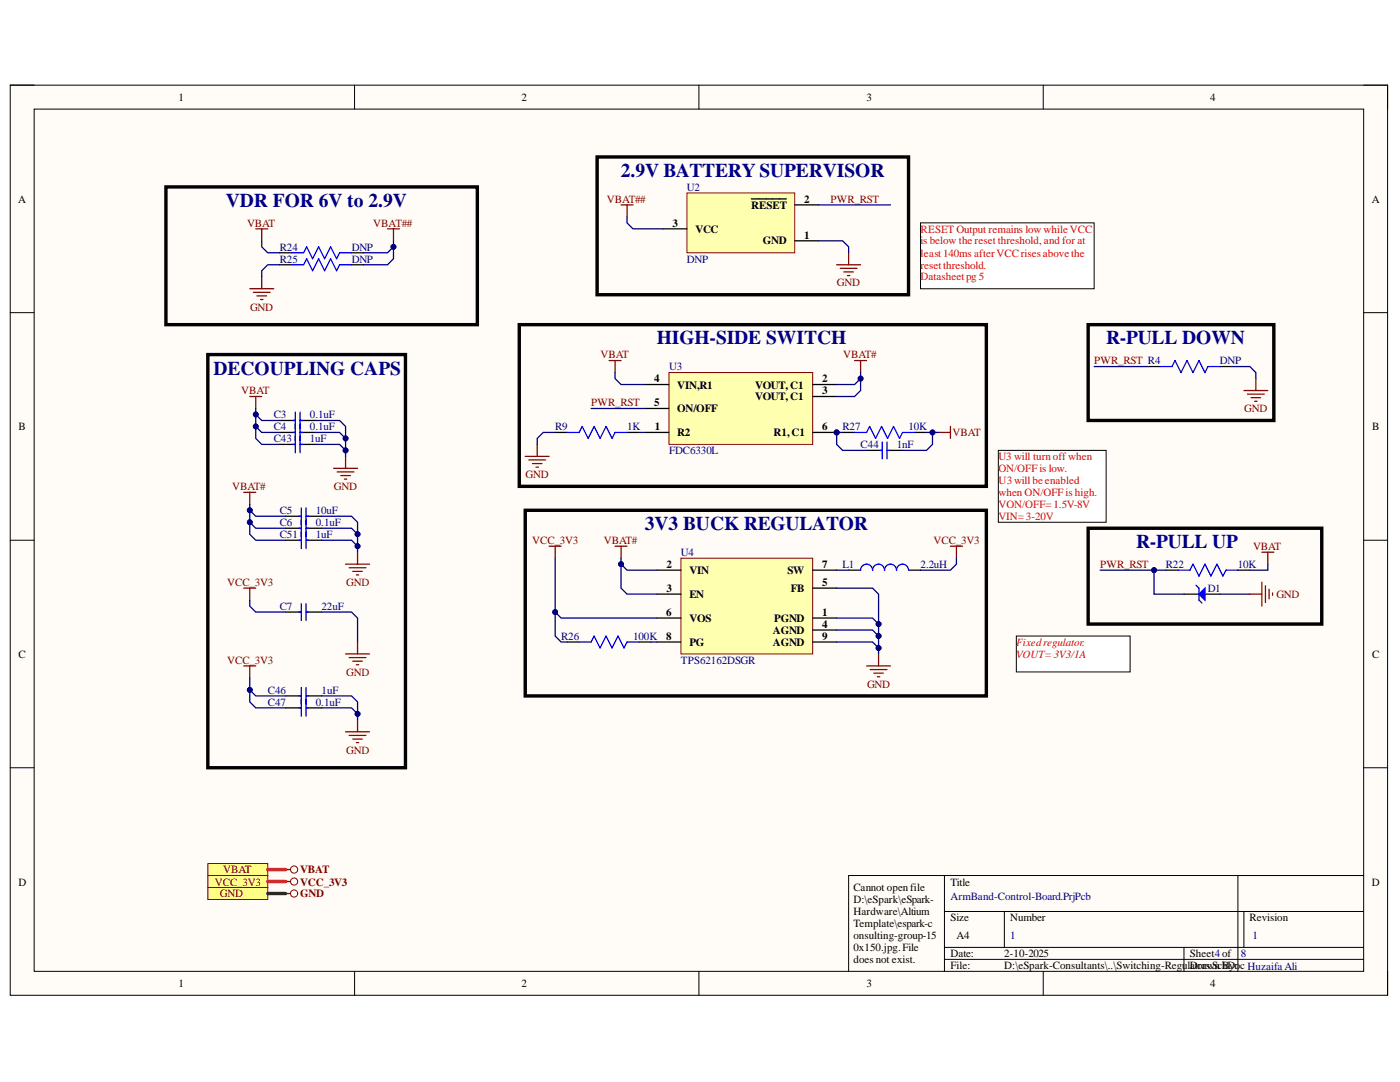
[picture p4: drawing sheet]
<svg xmlns="http://www.w3.org/2000/svg" width="279mm" height="216mm" viewBox="0 0 279 216" stroke-linecap="round" stroke-linejoin="round" font-family="sans-serif">
<path d="M2 17h274.9v181.6h-274.9z" fill-rule="evenodd" fill="#fffcf8"/>
<path d="M2 17h274.9v181.6h-274.9z" fill="none" stroke="#000" stroke-width=".2"/>
<path d="M6.8 21.8h265.3v172h-265.3z" fill-rule="evenodd" fill="#fffcf8"/>
<g fill="none" stroke="#000" stroke-width=".2">
<path d="M2 17h4.8M70.8 17v4.8M139.5 17v4.8M208.2 17v4.8M272.1 17h4.8v4.8M6.8 21.8h265.3v172h-265.3zM2 62.4h4.8M272.1 62.4h4.8M2 107.8h4.8M272.1 107.8h4.8M2 153.2h4.8M272.1 153.2h4.8"/>
<path d="M188.5 174.7v19.1M247.1 174.7v19.1M272.1 174.7h-102.7v19.1M70.8 193.8v4.8M139.5 193.8v4.8M188.5 181.9h83.6M188.5 189h83.6M188.5 191.4h83.6M200.4 181.9v7.1M208.2 193.8v4.8M236.3 189v4.8M248.2 181.9v7.1"/>
<path d="M276.9 193.8v4.8"/>
</g>
<g fill="none" stroke="#800000" stroke-width=".25">
<path d="M123.9 40.9h2.4M125.1 40.9v2.4M167 52.8h4.8M167.7 53.5h3.3M168.4 54.3h1.9M169.1 55h.5M169.4 50.4v2.4M49.8 79.1h2.4M51 79.1v2.4M121.6 71.9h2.3M122.7 71.9v2.4M170.6 71.9h2.3"/>
<path d="M171.8 71.9v2.4M248.2 77.9h4.8M249 78.6h3.3M249.7 79.4h1.9M250.6 75.5v2.4M48.6 98.2h2.4M49.8 98.2v2.4M66.6 93.5h4.8M67.3 94.2h3.3M68 94.9h1.9M68.7 95.6h.5M69 91.1v2.4"/>
<path d="M104.8 91.1h4.8M105.5 91.8h3.4M106.3 92.5h1.9M107 93.2h.5M107.2 88.7v2.4M250.4 80.1h.5M48.6 117.4h2.4M49.8 117.4v2.3M69 112.6h4.7M69.7 113.3h3.3M70.4 114h1.9M71.1 114.7h.5"/>
<path d="M71.4 110.2v2.4M69 130.5h4.7M69.7 131.2h3.3M70.4 131.9h1.9M71.1 132.6h.5M71.4 128.1v2.4"/>
</g>
<path d="M229.1 73.1h2.4M243.5 73.1h2.4M55.8 83.9h3.1M55.8 86.3h3.1M59.9 83.9h3.1M59.9 86.3h3.1M57 103h3.1M57 105.4h3.1M61.1 103h3.1M61.1 105.4h3.1" fill="none" stroke="#000" stroke-width=".25"/>
<g fill="none" stroke="#00f" stroke-width=".25">
<path d="M231.5 73.1h2.4l.6-1.2 1.2 2.4 1.2-2.4 1.2 2.4 1.2-2.4 1.2 2.4 .6-1.2h2.4M58.4 83.9h.5M58.4 86.3h.5M58.9 82.2v5.8M59.9 82.2v5.8M59.9 83.9h.5M59.9 86.3h.5M59.6 103h.5M59.6 105.4h.5M60.1 101.3v5.8M61.1 101.3v5.8M61.1 103h.5"/>
<path d="M61.1 105.4h.5"/>
</g>
<path d="M119.2 31.3h62.1v27.5h-62.1zM41.5 70.8h39.4v82.4h-39.4zM103.6 64.8h93.2v32.2h-93.2z" fill="none" stroke="#000" stroke-width=".68"/>
<path d="M41.5 174.7h11.9v2.4h-11.9z" fill-rule="evenodd" fill="#ffff80"/>
<path d="M41.5 174.7h11.9v2.4h-11.9z" fill="none" stroke="#800000" stroke-width=".2"/>
<path d="M41.5 177.1h11.9v2.4h-11.9z" fill-rule="evenodd" fill="#ffff80"/>
<g fill="none" stroke="#800000" stroke-width=".2">
<path d="M41.5 177.1h11.9v2.4h-11.9z"/>
<circle cx="58.7" cy="175.9" r=".72"/>
<circle cx="58.7" cy="178.3" r=".72"/>
</g>
<path d="M57 175.9h1M57 178.3h1" fill="none" stroke="#800000" stroke-width=".25"/>
<path d="M41.5 172.3h11.9v2.4h-11.9z" fill-rule="evenodd" fill="#ffff80"/>
<g fill="none" stroke="#800000" stroke-width=".2">
<path d="M41.5 172.3h11.9v2.4h-11.9z"/>
<circle cx="58.7" cy="173.5" r=".72"/>
</g>
<path d="M48.6 132.9h2.4M49.8 132.9v2.4M69 146h4.7M69.7 146.7h3.3M70.4 147.5h1.9M71.1 148.2h.5M71.4 143.6v2.4M57 173.5h1" fill="none" stroke="#800000" stroke-width=".25"/>
<path d="M217.2 64.8h37v19.1h-37z" fill="none" stroke="#000" stroke-width=".68"/>
<path d="M57 138.9h3.1M61.1 138.9h3.1M57 141.2h3.1M61.1 141.2h3.1" fill="none" stroke="#000" stroke-width=".25"/>
<path d="M59.6 138.9h.5M60.1 137.2v5.7M61.1 137.2v5.7M61.1 138.9h.5M59.6 141.2h.5M61.1 141.2h.5" fill="none" stroke="#00f" stroke-width=".25"/>
<path d="M137.1 38.5h21.5v11.9h-21.5z" fill-rule="evenodd" fill="#ffffb0"/>
<path d="M137.1 38.5h21.5v11.9h-21.5z" fill="none" stroke="#800000" stroke-width=".2"/>
<path d="M149.9 39.7h7M132.3 45.7h4.8M158.6 48.1h4.8M158.6 40.9h4.8" fill="none" stroke="#000" stroke-width=".25"/>
<path d="M122.7 109h2.4M123.9 109v2.4M189.7 109h2.4M190.9 109v2.4M172.9 132.9h4.8M173.7 133.6h3.3M174.4 134.3h1.9M175.1 135h.5M175.3 130.5v2.4" fill="none" stroke="#800000" stroke-width=".25"/>
<path d="M202.8 126.9h22.7v7.2h-22.7z" fill-rule="evenodd" fill="#fff"/>
<path d="M202.8 126.9h22.7v7.2h-22.7z" fill="none" stroke="#000" stroke-width=".2"/>
<path d="M109.6 109h2.4M110.8 109v2.4" fill="none" stroke="#800000" stroke-width=".25"/>
<path d="M104.8 101.8h92v37.1h-92z" fill="none" stroke="#000" stroke-width=".68"/>
<path d="M135.9 111.4h26.3v19.1h-26.3z" fill-rule="evenodd" fill="#ffffb0"/>
<path d="M135.9 111.4h26.3v19.1h-26.3z" fill="none" stroke="#800000" stroke-width=".2"/>
<g fill="none" stroke="#000" stroke-width=".25">
<path d="M55.8 50.4h2.4M55.8 52.8h2.4M70.2 50.4h2.4M70.2 52.8h2.4M131.1 113.8h4.8M131.1 118.5h4.8M162.2 113.8h4.8M162.2 117.4h4.8M169.4 113.8h2.4M181.3 113.8h2.4M57 122.1h3.1M61.1 122.1h3.1"/>
<path d="M113.2 128.1h2.4M127.5 128.1h2.4M131.1 123.3h4.8M131.1 128.1h4.8M162.2 123.3h4.8M162.2 125.7h4.8M162.2 128.1h4.8"/>
</g>
<path d="M58.2 50.4h2.4l.6-1.2 1.2 2.4 1.2-2.4 1.2 2.4 1.2-2.4 1.2 2.4 .6-1.2h2.4M58.2 52.8h2.4l.6-1.2 1.2 2.4 1.2-2.4 1.2 2.4 1.2-2.4 1.2 2.4 .6-1.2h2.4M171.8 113.8a1.19 1.19 0 0 1 1.1-1.2 1.19 1.19 0 0 1 1.2 1.2 1.19 1.19 0 0 1 1.2-1.2 1.19 1.19 0 0 1 1.2 1.2 1.19 1.19 0 0 1 1.2-1.2 1.19 1.19 0 0 1 1.2 1.2 1.2 1.2 0 0 1 1.2-1.2 1.2 1.2 0 0 1 1.2 1.2M59.6 122.1h.5M60.1 120.5v3.3M61.1 120.5v3.3M61.1 122.1h.5M115.6 128.1h2.4l.6-1.2 1.2 2.4 1.2-2.4 1.2 2.4 1.1-2.4 1.2 2.4 .6-1.2h2.4" fill="none" stroke="#00f" stroke-width=".25"/>
<path d="M33.1 37.3h62.2v27.5h-62.2z" fill="none" stroke="#000" stroke-width=".68"/>
<path d="M49.8 57.6h4.8M50.6 58.3h3.3M51 45.7h2.4M51.3 59h1.9M52 59.8h.5M52.2 45.7v2.4M52.2 55.2v2.4M77.3 45.7h2.4M78.5 45.7v2.4" fill="none" stroke="#800000" stroke-width=".25"/>
<path d="M199.2 89.9h21.5v14.3h-21.5z" fill-rule="evenodd" fill="#fff"/>
<path d="M199.2 89.9h21.5v14.3h-21.5z" fill="none" stroke="#000" stroke-width=".2"/>
<path d="M183.7 44.5h34.7v13.1h-34.7z" fill-rule="evenodd" fill="#fff"/>
<path d="M183.7 44.5h34.7v13.1h-34.7z" fill="none" stroke="#000" stroke-width=".2"/>
<circle cx="167" cy="86.3" r=".48" fill="#000080"/>
<circle cx="167" cy="86.3" r=".48" fill="none" stroke="#000080" stroke-width=".2"/>
<path d="M133.5 74.3h28.7v14.4h-28.7z" fill-rule="evenodd" fill="#ffffb0"/>
<path d="M133.5 74.3h28.7v14.4h-28.7z" fill="none" stroke="#800000" stroke-width=".2"/>
<path d="M128.7 76.7h4.8M128.7 81.5h4.8M162.2 86.3h4.8" fill="none" stroke="#000" stroke-width=".25"/>
<circle cx="167" cy="86.3" r=".48" fill="#000080"/>
<circle cx="167" cy="86.3" r=".48" fill="none" stroke="#000080" stroke-width=".2"/>
<g fill="none" stroke="#000" stroke-width=".25">
<path d="M162.2 76.7h4.8M162.2 79.1h4.8M55.8 88.7h3.1M59.9 88.7h3.1M110.8 86.3h2.4M125.1 86.3h2.4M128.7 86.3h4.8M168.2 86.3h2.4M172.9 89.9h3.2M177 89.9h3.1M182.5 86.3h2.4M57 107.8h3.1"/>
<path d="M61.1 107.8h3.1M232.7 113.8h2.4M236.3 118.6h3M240.5 118.6h3M247.1 113.8h2.3"/>
</g>
<g fill="none" stroke="#00f" stroke-width=".25">
<path d="M58.4 88.7h.5M58.9 87v3.4M59.9 87v3.4M59.9 88.7h.5M113.2 86.3h2.4l.6-1.2 1.2 2.4 1.2-2.4 1.2 2.4 1.2-2.4 1.2 2.4 .5-1.2h2.4M170.6 86.3h2.3l.6-1.2 1.2 2.4 1.2-2.4 1.2 2.4 1.2-2.4 1.2 2.4 .6-1.2h2.4M175.6 89.9h.5M176.1 88.2v3.4M177 88.2v3.4M177 89.9h.5M59.6 107.8h.5M60.1 106.1v3.4"/>
<path d="M61.1 106.1v3.4M61.1 107.8h.5M235.1 113.8h2.4l.6-1.2 1.2 2.4 1.2-2.4 1.2 2.4 1.2-2.4 1.2 2.4 .6-1.2h2.4"/>
</g>
<path d="M187.3 86.3h2.4M189.7 85.1v2.4M251.8 110.2h2.4M253 110.2v2.4" fill="none" stroke="#800000" stroke-width=".25"/>
<path d="M217.2 105.4h46.6v19.1h-46.6z" fill="none" stroke="#000" stroke-width=".68"/>
<path d="M239.3 118.6l1.2-1.2v2.3z" fill="#00f"/>
<path d="M238.7 116.8l.6 .6v2.3l.6 .6M239.3 118.6l1.2-1.2v2.3z" fill="none" stroke="#00f" stroke-width=".25"/>
<path d="M49.8 100.6v1.2l1.2 1.2h6" fill="none" stroke="#000080" stroke-width=".25"/>
<circle cx="49.8" cy="101.8" r=".48" fill="#000080"/>
<circle cx="49.8" cy="101.8" r=".48" fill="none" stroke="#000080" stroke-width=".2"/>
<path d="M49.8 101.8v2.4l1.2 1.2h6" fill="none" stroke="#000080" stroke-width=".25"/>
<circle cx="49.8" cy="101.8" r=".48" fill="#000080"/>
<circle cx="49.8" cy="101.8" r=".48" fill="none" stroke="#000080" stroke-width=".2"/>
<circle cx="49.8" cy="104.2" r=".48" fill="#000080"/>
<circle cx="49.8" cy="104.2" r=".48" fill="none" stroke="#000080" stroke-width=".2"/>
<path d="M64.2 105.4h6l1.2 1.2" fill="none" stroke="#000080" stroke-width=".25"/>
<circle cx="71.4" cy="106.6" r=".48" fill="#000080"/>
<circle cx="71.4" cy="106.6" r=".48" fill="none" stroke="#000080" stroke-width=".2"/>
<path d="M64.2 103h6l1.2 1.2v6" fill="none" stroke="#000080" stroke-width=".25"/>
<circle cx="71.4" cy="109" r=".48" fill="#000080"/>
<circle cx="71.4" cy="109" r=".48" fill="none" stroke="#000080" stroke-width=".2"/>
<circle cx="71.4" cy="106.6" r=".48" fill="#000080"/>
<circle cx="71.4" cy="106.6" r=".48" fill="none" stroke="#000080" stroke-width=".2"/>
<path d="M125.1 43.3v1.2l1.2 1.2h6M163.4 40.9h14.3M122.7 74.3v1.2l1.2 1.2h4.8M171.8 74.3v1.2l-1.2 1.2h-3.6M118 81.5h10.7M49.8 119.7v1.2l1.2 1.2h6M64.2 122.1h6l1.2 1.2v4.8" fill="none" stroke="#000080" stroke-width=".25"/>
<circle cx="171.7" cy="75.5" r=".48" fill="#000080"/>
<circle cx="171.7" cy="75.5" r=".48" fill="none" stroke="#000080" stroke-width=".2"/>
<path d="M163.4 48.1h4.8l1.2 1.1v1.2M51 81.5v1.2l1.2 1.2h3.6M110.8 86.3h-2.4l-1.2 1.2v1.2" fill="none" stroke="#000080" stroke-width=".25"/>
<circle cx="51" cy="82.7" r=".48" fill="#000080"/>
<circle cx="51" cy="82.7" r=".48" fill="none" stroke="#000080" stroke-width=".2"/>
<path d="M51 82.7v2.4l1.2 1.2h3.6" fill="none" stroke="#000080" stroke-width=".25"/>
<circle cx="51" cy="82.7" r=".48" fill="#000080"/>
<circle cx="51" cy="82.7" r=".48" fill="none" stroke="#000080" stroke-width=".2"/>
<circle cx="51" cy="85.1" r=".48" fill="#000080"/>
<circle cx="51" cy="85.1" r=".48" fill="none" stroke="#000080" stroke-width=".2"/>
<path d="M63 86.3h4.8l1.2 1.2" fill="none" stroke="#000080" stroke-width=".25"/>
<circle cx="69" cy="87.5" r=".48" fill="#000080"/>
<circle cx="69" cy="87.5" r=".48" fill="none" stroke="#000080" stroke-width=".2"/>
<path d="M63 83.9h4.8l1.2 1.2v6" fill="none" stroke="#000080" stroke-width=".25"/>
<circle cx="69" cy="89.9" r=".48" fill="#000080"/>
<circle cx="69" cy="89.9" r=".48" fill="none" stroke="#000080" stroke-width=".2"/>
<circle cx="69" cy="87.5" r=".48" fill="#000080"/>
<circle cx="69" cy="87.5" r=".48" fill="none" stroke="#000080" stroke-width=".2"/>
<path d="M218.4 73.1h10.7M245.9 73.1h3.5l1.2 1.2v1.2M49.8 104.2v2.4l1.2 1.2h6" fill="none" stroke="#000080" stroke-width=".25"/>
<path d="M53.4 178.3h3.6" fill="none" stroke="#274e13" stroke-width=".68"/>
<path d="M53.4 175.9h3.6M53.4 173.5h3.6" fill="none" stroke="#f00" stroke-width=".68"/>
<circle cx="49.8" cy="104.2" r=".48" fill="#000080"/>
<circle cx="49.8" cy="104.2" r=".48" fill="none" stroke="#000080" stroke-width=".2"/>
<path d="M64.2 107.8h6l1.2 1.2" fill="none" stroke="#000080" stroke-width=".25"/>
<circle cx="71.4" cy="109" r=".48" fill="#000080"/>
<circle cx="71.4" cy="109" r=".48" fill="none" stroke="#000080" stroke-width=".2"/>
<path d="M51 85.1v2.4l1.2 1.2h3.6" fill="none" stroke="#000080" stroke-width=".25"/>
<circle cx="51" cy="85.1" r=".48" fill="#000080"/>
<circle cx="51" cy="85.1" r=".48" fill="none" stroke="#000080" stroke-width=".2"/>
<path d="M63 88.7h4.8l1.2 1.2" fill="none" stroke="#000080" stroke-width=".25"/>
<circle cx="69" cy="89.9" r=".48" fill="#000080"/>
<circle cx="69" cy="89.9" r=".48" fill="none" stroke="#000080" stroke-width=".2"/>
<path d="M49.8 135.3v2.4l1.2 1.2h6" fill="none" stroke="#000080" stroke-width=".25"/>
<circle cx="49.8" cy="137.7" r=".48" fill="#000080"/>
<circle cx="49.8" cy="137.7" r=".48" fill="none" stroke="#000080" stroke-width=".2"/>
<path d="M49.8 137.7v2.4l1.2 1.1h6" fill="none" stroke="#000080" stroke-width=".25"/>
<circle cx="49.8" cy="137.7" r=".48" fill="#000080"/>
<circle cx="49.8" cy="137.7" r=".48" fill="none" stroke="#000080" stroke-width=".2"/>
<path d="M64.2 141.2h6l1.2 1.2" fill="none" stroke="#000080" stroke-width=".25"/>
<circle cx="71.4" cy="142.4" r=".48" fill="#000080"/>
<circle cx="71.4" cy="142.4" r=".48" fill="none" stroke="#000080" stroke-width=".2"/>
<path d="M64.2 138.9h6l1.2 1.2v3.5" fill="none" stroke="#000080" stroke-width=".25"/>
<circle cx="71.4" cy="142.4" r=".48" fill="#000080"/>
<circle cx="71.4" cy="142.4" r=".48" fill="none" stroke="#000080" stroke-width=".2"/>
<path d="M123.9 111.4v1.2l1.2 1.2h6M190.9 111.4v1.2l-1.2 1.2h-6" fill="none" stroke="#000080" stroke-width=".25"/>
<circle cx="123.9" cy="112.6" r=".48" fill="#000080"/>
<circle cx="123.9" cy="112.6" r=".48" fill="none" stroke="#000080" stroke-width=".2"/>
<path d="M110.8 111.4v10.7l1.2 1.2h19.1" fill="none" stroke="#000080" stroke-width=".25"/>
<circle cx="110.8" cy="122.1" r=".48" fill="#000080"/>
<circle cx="110.8" cy="122.1" r=".48" fill="none" stroke="#000080" stroke-width=".2"/>
<path d="M167 125.7h7.1l1.2 1.2" fill="none" stroke="#000080" stroke-width=".25"/>
<circle cx="175.3" cy="126.9" r=".48" fill="#000080"/>
<circle cx="175.3" cy="126.9" r=".48" fill="none" stroke="#000080" stroke-width=".2"/>
<path d="M167 123.3h7.1l1.2 1.2v6" fill="none" stroke="#000080" stroke-width=".25"/>
<circle cx="175.3" cy="129.3" r=".48" fill="#000080"/>
<circle cx="175.3" cy="129.3" r=".48" fill="none" stroke="#000080" stroke-width=".2"/>
<circle cx="175.3" cy="126.9" r=".48" fill="#000080"/>
<circle cx="175.3" cy="126.9" r=".48" fill="none" stroke="#000080" stroke-width=".2"/>
<circle cx="175.3" cy="124.5" r=".48" fill="#000080"/>
<circle cx="175.3" cy="124.5" r=".48" fill="none" stroke="#000080" stroke-width=".2"/>
<path d="M167 128.1h7.1l1.2 1.2" fill="none" stroke="#000080" stroke-width=".25"/>
<circle cx="175.3" cy="129.3" r=".48" fill="#000080"/>
<circle cx="175.3" cy="129.3" r=".48" fill="none" stroke="#000080" stroke-width=".2"/>
<path d="M167 113.8h2.4M110.8 122.1v4.8l1.2 1.2h1.2M129.9 128.1h1.2" fill="none" stroke="#000080" stroke-width=".25"/>
<circle cx="110.8" cy="122.1" r=".48" fill="#000080"/>
<circle cx="110.8" cy="122.1" r=".48" fill="none" stroke="#000080" stroke-width=".2"/>
<path d="M123.9 112.6v4.8l1.2 1.1h6" fill="none" stroke="#000080" stroke-width=".25"/>
<circle cx="123.9" cy="112.6" r=".48" fill="#000080"/>
<circle cx="123.9" cy="112.6" r=".48" fill="none" stroke="#000080" stroke-width=".2"/>
<path d="M167 117.4h7.1l1.2 1.2v5.9" fill="none" stroke="#000080" stroke-width=".25"/>
<circle cx="175.3" cy="124.5" r=".48" fill="#000080"/>
<circle cx="175.3" cy="124.5" r=".48" fill="none" stroke="#000080" stroke-width=".2"/>
<path d="M55.8 52.8h-2.4l-1.2 1.2v1.2M78.5 49.2l-1.2 1.2h-4.7" fill="none" stroke="#000080" stroke-width=".25"/>
<circle cx="78.5" cy="49.2" r=".48" fill="#000080"/>
<circle cx="78.5" cy="49.2" r=".48" fill="none" stroke="#000080" stroke-width=".2"/>
<path d="M78.5 48.1v3.5l-1.2 1.2h-4.7" fill="none" stroke="#000080" stroke-width=".25"/>
<circle cx="78.5" cy="49.2" r=".48" fill="#000080"/>
<circle cx="78.5" cy="49.2" r=".48" fill="none" stroke="#000080" stroke-width=".2"/>
<path d="M52.2 48.1v1.1l1.2 1.2h2.4M171.8 75.5v2.4l-1.2 1.2h-3.6" fill="none" stroke="#000080" stroke-width=".25"/>
<circle cx="171.7" cy="75.5" r=".48" fill="#000080"/>
<circle cx="171.7" cy="75.5" r=".48" fill="none" stroke="#000080" stroke-width=".2"/>
<path d="M127.5 86.3h1.2M168.2 86.3h-1.2v2.4l1.2 1.2h4.7" fill="none" stroke="#000080" stroke-width=".25"/>
<circle cx="167" cy="86.3" r=".48" fill="#000080"/>
<circle cx="167" cy="86.3" r=".48" fill="none" stroke="#000080" stroke-width=".2"/>
<path d="M186.1 86.3h1.2" fill="none" stroke="#000080" stroke-width=".25"/>
<circle cx="186.1" cy="86.3" r=".48" fill="#000080"/>
<circle cx="186.1" cy="86.3" r=".48" fill="none" stroke="#000080" stroke-width=".2"/>
<path d="M184.9 86.3h1.2v2.4l-1.2 1.2h-4.8" fill="none" stroke="#000080" stroke-width=".25"/>
<circle cx="186.1" cy="86.3" r=".48" fill="#000080"/>
<circle cx="186.1" cy="86.3" r=".48" fill="none" stroke="#000080" stroke-width=".2"/>
<path d="M219.6 113.8h13.1" fill="none" stroke="#000080" stroke-width=".25"/>
<circle cx="230.3" cy="113.8" r=".48" fill="#000080"/>
<circle cx="230.3" cy="113.8" r=".48" fill="none" stroke="#000080" stroke-width=".2"/>
<path d="M230.3 113.8v4.8h6M253 112.6v1.2h-3.6" fill="none" stroke="#000080" stroke-width=".25"/>
<circle cx="230.3" cy="113.8" r=".48" fill="#000080"/>
<circle cx="230.3" cy="113.8" r=".48" fill="none" stroke="#000080" stroke-width=".2"/>
<path d="M249.4 118.6h2.4M251.8 116.2v4.7M252.5 116.9v3.3M253.3 117.6v1.9M254 118.3v.5" fill="none" stroke="#800000" stroke-width=".25"/>
<path d="M243.5 118.6h5.9" fill="none" stroke="#000080" stroke-width=".25"/>
<g font-size="3.9" fill="#000080">
<text x="123.9" y="35.3">2.9V BATTERY SUPERVISOR</text>
<text x="45.1" y="41.3">VDR FOR 6V to 2.9V</text>
<text x="131.1" y="68.7">HIGH-SIDE SWITCH</text>
<text x="220.7" y="68.7">R-PULL DOWN</text>
<text x="42.6" y="74.7">DECOUPLING CAPS</text>
<text x="128.7" y="105.8">3V3 BUCK REGULATOR</text>
<text x="226.7" y="109.4">R-PULL UP</text>
</g>
<g font-size="2.2">
<text x="35.6" y="20.1">1</text>
<text x="104.1" y="20.1">2</text>
<text x="172.9" y="20.1">3</text>
<text x="241.5" y="20.1">4</text>
<text x="3.6" y="40.4">A</text>
<text x="149.9" y="41.7">RESET</text>
<text x="160.5" y="40.4">2</text>
<text x="273.8" y="40.4">A</text>
<text x="134.2" y="45.2">3</text>
<text x="138.8" y="46.4">VCC</text>
<text x="160.5" y="47.6">1</text>
<text x="152.2" y="48.8">GND</text>
<text x="130.6" y="76.3">4</text>
<text x="135.1" y="77.5">VIN,R1</text>
<text x="150.7" y="77.5">VOUT, C1</text>
<text x="164.1" y="76.3">2</text>
<text x="130.6" y="81.1">5</text>
<text x="135.1" y="82.3">ON/OFF</text>
<text x="150.7" y="79.9">VOUT, C1</text>
<text x="164.1" y="78.7">3</text>
<text x="3.7" y="85.8">B</text>
<text x="130.7" y="85.8">1</text>
<text x="135.1" y="87.1">R2</text>
<text x="154.3" y="87.1">R1,C1</text>
<text x="164.1" y="85.8">6</text>
<text x="273.8" y="85.8">B</text>
<text x="133" y="113.4">2</text>
<text x="164.1" y="113.4">7</text>
<text x="133" y="118.1">3</text>
<text x="137.6" y="114.6">VIN</text>
<text x="137.6" y="119.3">EN</text>
<text x="157.1" y="114.6">SW</text>
<text x="157.8" y="118.1">FB</text>
<text x="164.1" y="116.9">5</text>
<text x="132.9" y="122.9">6</text>
<text x="137.6" y="124.1">VOS</text>
<text x="154.5" y="124.1">PGND</text>
<text x="164.1" y="122.9">1</text>
<text x="164.1" y="125.3">4</text>
<text x="3.7" y="131.3">C</text>
<text x="132.9" y="127.7">8</text>
<text x="137.6" y="128.8">PG</text>
<text x="154.3" y="126.5">AGND</text>
<text x="154.3" y="128.8">AGND</text>
<text x="164.1" y="127.7">9</text>
<text x="273.8" y="131.3">C</text>
<text x="3.7" y="176.7">D</text>
<text x="170.3" y="177.9">Cannot openfile</text>
<text x="189.7" y="176.7">Title</text>
<text x="273.8" y="176.7">D</text>
<text x="170.3" y="180.2">D:\eSpark\eSpark-</text>
<text x="170.3" y="182.6">Hardware\Altium</text>
<text x="170.3" y="185">Template\espark-c</text>
<text x="189.7" y="183.8">Size</text>
<text x="201.6" y="183.8">Number</text>
<text x="249.4" y="183.8">Revision</text>
<text x="170.3" y="187.4">onsulting-group-15</text>
<text x="170.3" y="189.8">0x150.jpg.File</text>
<text x="189.7" y="191">Date:</text>
<text x="190.9" y="187.4">A4</text>
<text x="200.4" y="191">2-10-2025</text>
<text x="237.5" y="191">Sheet4of</text>
<text x="35.6" y="197">1</text>
<text x="104.1" y="197">2</text>
<text x="170.3" y="192.2">does not exist.</text>
<text x="172.9" y="197">3</text>
<text x="189.7" y="193.4">File:</text>
<text x="200.4" y="193.4">D:\eSpark-Consultants\..\Switching-RegulDrawn hDo</text>
<text x="237.5" y="193.4">ators.ScBy:</text>
<text x="241.5" y="197">4</text>
<text x="247.5" y="193.4">c Huzaifa Ali</text>
</g>
<g font-size="2.2" fill="#800000">
<text x="121.1" y="40.4">VBAT##</text>
<text x="165.8" y="40.4">PWR_RST</text>
<text x="49.3" y="45.2">VBAT</text>
<text x="74.5" y="45.2">VBAT##</text>
<text x="167" y="57.2">GND</text>
<text x="49.9" y="62">GND</text>
<text x="119.8" y="71.5">VBAT</text>
<text x="168.3" y="71.5">VBAT#</text>
<text x="218.4" y="72.7">PWR_RST R4</text>
<text x="48.1" y="78.7">VBAT</text>
<text x="118" y="81.1">PWR_RST</text>
<text x="248.3" y="82.3">GND</text>
<text x="190.1" y="87.1">VBAT</text>
<text x="104.9" y="95.5">GND</text>
<text x="46.3" y="97.8">VBAT#</text>
<text x="66.6" y="97.8">GND</text>
<text x="106.2" y="108.6">VCC_3V3</text>
<text x="120.5" y="108.6">VBAT#</text>
<text x="186.3" y="108.6">VCC_3V3</text>
<text x="219.5" y="113.4">PWR_RST</text>
<text x="250.1" y="109.7">VBAT</text>
<text x="45.3" y="116.9">VCC_3V3</text>
<text x="69.1" y="116.9">GND</text>
<text x="254.7" y="119.3">GND</text>
<text x="45.3" y="132.5">VCC_3V3</text>
<text x="69.1" y="134.8">GND</text>
<text x="173" y="137.2">GND</text>
<text x="69.1" y="150.4">GND</text>
<text x="42.9" y="176.7">VCC_3V3</text>
<text x="43.9" y="179.1">GND</text>
<text x="44.6" y="174.2">VBAT</text>
<text x="59.9" y="176.7">VCC_3V3</text>
<text x="59.9" y="179.1">GND</text>
<text x="59.9" y="174.2">VBAT</text>
</g>
<g font-size="2.2" fill="#000080">
<text x="137.1" y="38">U2</text>
<text x="55.8" y="50">R24</text>
<text x="55.8" y="52.4">R25</text>
<text x="70.2" y="50">DNP</text>
<text x="70.2" y="52.4">DNP</text>
<text x="137.1" y="52.4">DNP</text>
<text x="133.5" y="73.9">U3</text>
<text x="243.5" y="72.7">DNP</text>
<text x="54.6" y="83.4">C3</text>
<text x="61.8" y="83.4">0.1uF</text>
<text x="54.6" y="85.8">C4</text>
<text x="54.6" y="88.3">C43</text>
<text x="61.8" y="85.8">0.1uF</text>
<text x="61.8" y="88.3">1uF</text>
<text x="110.8" y="85.8">R9</text>
<text x="125.2" y="85.8">1K</text>
<text x="168.1" y="85.8">R27</text>
<text x="171.8" y="89.4">C44</text>
<text x="179" y="89.4">1nF</text>
<text x="181.3" y="85.8">10K</text>
<text x="133.5" y="90.6">FDC6330L</text>
<text x="55.8" y="102.6">C5</text>
<text x="55.8" y="105">C6</text>
<text x="55.8" y="107.4">C51</text>
<text x="63" y="102.6">10uF</text>
<text x="63" y="105">0.1uF</text>
<text x="63" y="107.4">1uF</text>
<text x="135.9" y="110.9">U4</text>
<text x="168.1" y="113.4">L1</text>
<text x="183.7" y="113.4">2.2uH</text>
<text x="232.7" y="113.4">R22</text>
<text x="247" y="113.4">10K</text>
<text x="241" y="118.1">D1</text>
<text x="55.8" y="121.7">C7</text>
<text x="64.2" y="121.7">22uF</text>
<text x="112" y="127.7">R26</text>
<text x="126.3" y="127.7">100K</text>
<text x="135.9" y="132.5">TPS62162DSGR</text>
<text x="53.4" y="138.4">C46</text>
<text x="53.4" y="140.9">C47</text>
<text x="63" y="140.9">0.1uF</text>
<text x="64.2" y="138.4">1uF</text>
<text x="189.7" y="179.7">ArmBand-Control-Board.PrjPcb</text>
<text x="201.6" y="187.4">1</text>
<text x="247.6" y="191">8</text>
<text x="250" y="187.4">1</text>
</g>
<g font-size="2.2" fill="#f00">
<text x="183.7" y="46.4">RESET Output remains low whileVCC</text>
<text x="183.7" y="48.8">is below the reset threshold, and for at</text>
<text x="183.7" y="51.2">l</text>
<text x="183.7" y="53.6">resetthreshold.</text>
<text x="184.4" y="51.2">east 140ms afterVCCrisesabovethe</text>
<text x="183.7" y="56">Datasheetpg 5</text>
<text x="199.2" y="91.8">U3 will turn offwhen</text>
<text x="199.2" y="94.2">ON/OFF is low.</text>
<text x="199.2" y="96.6">U3will beenabled</text>
<text x="199.2" y="99">when ON/OFF is high.</text>
<text x="199.2" y="101.4">VON/OFF=1.5V-8V</text>
<text x="199.2" y="103.7">VIN=3-20V</text>
<text x="202.8" y="128.8">Fixedregulator.</text>
<text x="202.8" y="131.3">VOUT= 3V3/1A</text>
</g>
</svg>
